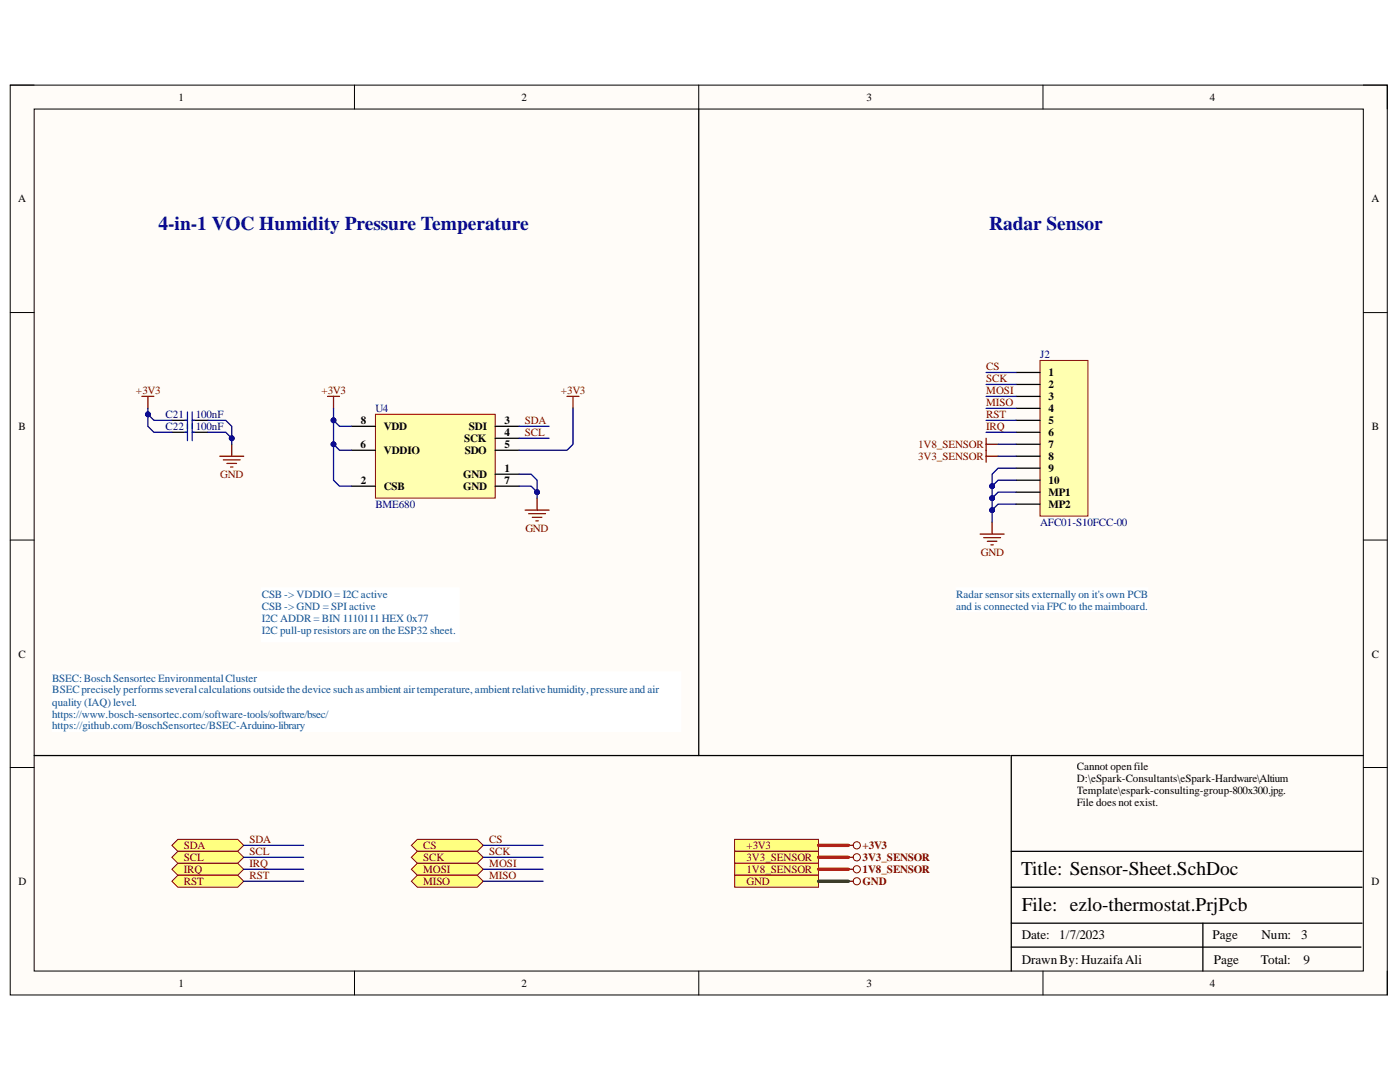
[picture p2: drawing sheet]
<svg xmlns="http://www.w3.org/2000/svg" width="279mm" height="216mm" viewBox="0 0 279 216" stroke-linecap="round" stroke-linejoin="round" font-family="sans-serif">
<path d="M2 17h274.9v181.5h-274.9z" fill-rule="evenodd" fill="#fffcf8"/>
<path d="M2 17h274.9v181.5h-274.9z" fill="none" stroke="#000" stroke-width=".2"/>
<path d="M6.8 21.8h265.3v172h-265.3z" fill-rule="evenodd" fill="#fffcf8"/>
<g fill="none" stroke="#000" stroke-width=".2">
<path d="M2 17h4.8M70.7 17v4.8M139.4 17v4.8M208.2 17v4.8M272.1 17h4.8v4.8M6.8 21.8h265.3v172h-265.3zM2 62.4h4.8M272.1 62.4h4.8M2 107.8h4.8M272.1 107.8h4.8M2 153.1h4.8M272.1 153.1h4.8"/>
<path d="M70.7 193.8v4.7M139.5 193.8v4.7M208.2 193.8v4.7M276.9 193.8v4.7"/>
</g>
<path d="M272.1 150.8h-70.3v43M201.8 177h70M201.8 169.9h70M201.8 189h69.8M201.8 184.2h70M240.1 184.2v9.6" fill="none" stroke="#000" stroke-width=".25"/>
<path d="M207.6 71.9h9.5v31.1h-9.5z" fill-rule="evenodd" fill="#ffffb0"/>
<path d="M207.6 71.9h9.5v31.1h-9.5z" fill="none" stroke="#800000" stroke-width=".2"/>
<path d="M202.8 74.3h4.8M202.8 76.7h4.8M202.8 79.1h4.8M202.8 81.5h4.8M202.8 83.9h4.8M202.8 86.3h4.8M202.8 88.6h4.8M202.8 91h4.8M202.8 93.4h4.8M202.8 95.8h4.8M202.8 98.2h4.8M202.8 100.6h4.8" fill="none" stroke="#000" stroke-width=".25"/>
<path d="M196.8 87.5v4.7M196.8 88.6h2.4M196.8 91h2.4M195.6 106.6h4.8M196.3 107.3h3.4M197 108h2M197.8 108.7h.4M198 104.2v2.4" fill="none" stroke="#800000" stroke-width=".25"/>
<path d="M74.9 82.7h23.9v16.7h-23.9z" fill-rule="evenodd" fill="#ffffb0"/>
<path d="M74.9 82.7h23.9v16.7h-23.9z" fill="none" stroke="#800000" stroke-width=".2"/>
<g fill="none" stroke="#000" stroke-width=".25">
<path d="M139.4 21.8v129M34.3 83.9h3.1M34.3 86.3h3.1M38.4 83.9h3.1M38.4 86.3h3.1M70.1 97h4.8M70.1 85.1h4.8M70.1 89.8h4.8M98.8 94.6h4.8M98.8 97h4.8M98.8 85.1h4.8M98.8 87.5h4.8"/>
<path d="M98.8 89.8h4.8M6.8 150.8h194.8"/>
</g>
<g fill="none" stroke="#800000" stroke-width=".25">
<path d="M28.3 79.1h2.4M29.5 79.1v2.4M65.4 79.1h2.4M66.6 79.1v2.4M113.2 79.1h2.3M114.4 79.1v2.4M43.9 91h4.7M44.6 91.8h3.3M45.3 92.5h1.9M46 93.2h.5M46.2 88.6v2.4M107.2 99.4v2.4"/>
<path d="M104.8 101.8h4.8M105.5 102.5h3.4M106.2 103.2h1.9M106.9 103.9h.5"/>
</g>
<path d="M36.9 83.9h.5M36.9 86.3h.5M37.4 82.2v5.7M38.4 82.2v5.7M38.4 83.9h.4M38.4 86.3h.4" fill="none" stroke="#00f" stroke-width=".25"/>
<path d="M146.6 167.5h16.7v2.4h-16.7z" fill-rule="evenodd" fill="#ffff80"/>
<path d="M146.6 167.5h16.7v2.4h-16.7z" fill="none" stroke="#800000" stroke-width=".2"/>
<path d="M146.6 169.9h16.7v2.4h-16.7z" fill-rule="evenodd" fill="#ffff80"/>
<path d="M146.6 169.9h16.7v2.4h-16.7z" fill="none" stroke="#800000" stroke-width=".2"/>
<path d="M146.6 172.3h16.8v2.3h-16.8z" fill-rule="evenodd" fill="#ffff80"/>
<g fill="none" stroke="#800000" stroke-width=".2">
<path d="M146.6 172.3h16.8v2.3h-16.8z"/>
<circle cx="171" cy="168.7" r=".72"/>
<circle cx="171" cy="171.1" r=".72"/>
<circle cx="171" cy="173.5" r=".72"/>
</g>
<path d="M169.3 168.7h1M169.3 171.1h1M169.3 173.5h1" fill="none" stroke="#800000" stroke-width=".25"/>
<path d="M146.6 174.6h16.8v2.4h-16.8z" fill-rule="evenodd" fill="#ffff80"/>
<g fill="none" stroke="#800000" stroke-width=".2">
<path d="M146.6 174.6h16.8v2.4h-16.8z"/>
<circle cx="171" cy="175.8" r=".72"/>
</g>
<path d="M169.3 175.8h1" fill="none" stroke="#800000" stroke-width=".25"/>
<path d="M34.3 168.7l1.2-1.2h11.9l1.2 1.2-1.2 1.2h-11.9z" fill-rule="evenodd" fill="#ffff80"/>
<path d="M34.3 168.7l1.2-1.2h11.9l1.2 1.2-1.2 1.2h-11.9z" fill="none" stroke="#800000" stroke-width=".2"/>
<path d="M34.3 171.1l1.2-1.2h11.9l1.2 1.2-1.2 1.2h-11.9z" fill-rule="evenodd" fill="#ffff80"/>
<path d="M34.3 171.1l1.2-1.2h11.9l1.2 1.2-1.2 1.2h-11.9z" fill="none" stroke="#800000" stroke-width=".2"/>
<path d="M34.3 173.5l1.2-1.2h11.9l1.2 1.2-1.2 1.1h-11.9z" fill-rule="evenodd" fill="#ffff80"/>
<path d="M34.3 173.5l1.2-1.2h11.9l1.2 1.2-1.2 1.1h-11.9z" fill="none" stroke="#800000" stroke-width=".2"/>
<path d="M34.3 175.8l1.2-1.2h11.9l1.2 1.2-1.2 1.2h-11.9z" fill-rule="evenodd" fill="#ffff80"/>
<path d="M34.3 175.8l1.2-1.2h11.9l1.2 1.2-1.2 1.2h-11.9z" fill="none" stroke="#800000" stroke-width=".2"/>
<path d="M82.1 168.7l1.2-1.2h11.9l1.2 1.2-1.2 1.2h-11.9z" fill-rule="evenodd" fill="#ffff80"/>
<path d="M82.1 168.7l1.2-1.2h11.9l1.2 1.2-1.2 1.2h-11.9z" fill="none" stroke="#800000" stroke-width=".2"/>
<path d="M82.1 171.1l1.2-1.2h11.9l1.2 1.2-1.2 1.2h-11.9z" fill-rule="evenodd" fill="#ffff80"/>
<path d="M82.1 171.1l1.2-1.2h11.9l1.2 1.2-1.2 1.2h-11.9z" fill="none" stroke="#800000" stroke-width=".2"/>
<path d="M82.1 173.5l1.2-1.2h11.9l1.2 1.2-1.2 1.1h-11.9z" fill-rule="evenodd" fill="#ffff80"/>
<path d="M82.1 173.5l1.2-1.2h11.9l1.2 1.2-1.2 1.1h-11.9z" fill="none" stroke="#800000" stroke-width=".2"/>
<path d="M82.1 175.8l1.2-1.2h11.9l1.2 1.2-1.2 1.2h-11.9z" fill-rule="evenodd" fill="#ffff80"/>
<path d="M82.1 175.8l1.2-1.2h11.9l1.2 1.2-1.2 1.2h-11.9z" fill="none" stroke="#800000" stroke-width=".2"/>
<path d="M202.8 93.4h-3.6l-1.2 1.2v9.6" fill="none" stroke="#000080" stroke-width=".25"/>
<circle cx="198" cy="97" r=".48" fill="#000080"/>
<circle cx="198" cy="97" r=".48" fill="none" stroke="#000080" stroke-width=".2"/>
<circle cx="198" cy="99.4" r=".48" fill="#000080"/>
<circle cx="198" cy="99.4" r=".48" fill="none" stroke="#000080" stroke-width=".2"/>
<circle cx="198" cy="101.8" r=".48" fill="#000080"/>
<circle cx="198" cy="101.8" r=".48" fill="none" stroke="#000080" stroke-width=".2"/>
<path d="M202.8 95.8h-3.6l-1.2 1.2" fill="none" stroke="#000080" stroke-width=".25"/>
<circle cx="198" cy="97" r=".48" fill="#000080"/>
<circle cx="198" cy="97" r=".48" fill="none" stroke="#000080" stroke-width=".2"/>
<path d="M202.8 98.2h-3.6l-1.2 1.2" fill="none" stroke="#000080" stroke-width=".25"/>
<circle cx="198" cy="99.4" r=".48" fill="#000080"/>
<circle cx="198" cy="99.4" r=".48" fill="none" stroke="#000080" stroke-width=".2"/>
<path d="M202.8 100.6h-3.6l-1.2 1.2" fill="none" stroke="#000080" stroke-width=".25"/>
<circle cx="198" cy="101.8" r=".48" fill="#000080"/>
<circle cx="198" cy="101.8" r=".48" fill="none" stroke="#000080" stroke-width=".2"/>
<path d="M196.8 74.3h6M196.8 76.7h6M196.8 79.1h6M66.6 81.5v7.1l1.2 1.2h2.3M196.8 81.5h6M196.8 83.9h6M196.8 86.3h6M199.2 88.6h3.6M199.2 91h3.6" fill="none" stroke="#000080" stroke-width=".25"/>
<circle cx="66.6" cy="88.6" r=".48" fill="#000080"/>
<circle cx="66.6" cy="88.6" r=".48" fill="none" stroke="#000080" stroke-width=".2"/>
<circle cx="66.6" cy="83.9" r=".48" fill="#000080"/>
<circle cx="66.6" cy="83.9" r=".48" fill="none" stroke="#000080" stroke-width=".2"/>
<path d="M66.6 83.9l1.2 1.2h2.3" fill="none" stroke="#000080" stroke-width=".25"/>
<circle cx="66.6" cy="83.9" r=".48" fill="#000080"/>
<circle cx="66.6" cy="83.9" r=".48" fill="none" stroke="#000080" stroke-width=".2"/>
<path d="M66.6 88.6v7.2l1.2 1.2h2.3" fill="none" stroke="#000080" stroke-width=".25"/>
<circle cx="66.6" cy="88.6" r=".48" fill="#000080"/>
<circle cx="66.6" cy="88.6" r=".48" fill="none" stroke="#000080" stroke-width=".2"/>
<path d="M103.6 94.6h2.4l1.2 1.2v3.6" fill="none" stroke="#000080" stroke-width=".25"/>
<circle cx="107.2" cy="98.2" r=".48" fill="#000080"/>
<circle cx="107.2" cy="98.2" r=".48" fill="none" stroke="#000080" stroke-width=".2"/>
<path d="M103.6 97h2.4l1.2 1.2" fill="none" stroke="#000080" stroke-width=".25"/>
<circle cx="107.2" cy="98.2" r=".48" fill="#000080"/>
<circle cx="107.2" cy="98.2" r=".48" fill="none" stroke="#000080" stroke-width=".2"/>
<path d="M29.5 81.5v3.6l1.2 1.2h3.6M103.6 85.1h6M103.6 87.5h6M114.4 81.5v7.1l-1.2 1.2h-9.6" fill="none" stroke="#000080" stroke-width=".25"/>
<circle cx="29.5" cy="82.7" r=".48" fill="#000080"/>
<circle cx="29.5" cy="82.7" r=".48" fill="none" stroke="#000080" stroke-width=".2"/>
<path d="M29.5 82.7l1.2 1.2h3.6" fill="none" stroke="#000080" stroke-width=".25"/>
<circle cx="29.5" cy="82.7" r=".48" fill="#000080"/>
<circle cx="29.5" cy="82.7" r=".48" fill="none" stroke="#000080" stroke-width=".2"/>
<path d="M41.5 83.9h3.6l1.1 1.2v3.5" fill="none" stroke="#000080" stroke-width=".25"/>
<circle cx="46.2" cy="87.5" r=".48" fill="#000080"/>
<circle cx="46.2" cy="87.5" r=".48" fill="none" stroke="#000080" stroke-width=".2"/>
<path d="M41.5 86.3h3.6l1.1 1.2" fill="none" stroke="#000080" stroke-width=".25"/>
<circle cx="46.2" cy="87.5" r=".48" fill="#000080"/>
<circle cx="46.2" cy="87.5" r=".48" fill="none" stroke="#000080" stroke-width=".2"/>
<path d="M163.3 168.7h6M163.3 171.1h6M163.4 173.5h5.9" fill="none" stroke="#f00" stroke-width=".68"/>
<path d="M163.4 175.8h5.9" fill="none" stroke="#274e13" stroke-width=".68"/>
<path d="M48.6 168.7h12M48.6 171.1h12M48.6 173.5h12M48.6 175.8h12M96.4 168.7h12M96.4 171.1h12M96.4 173.5h12M96.4 175.8h12" fill="none" stroke="#000080" stroke-width=".25"/>
<path d="M190.8 117.3h38.3v4.8h-38.3z" fill-rule="evenodd" fill="#fff"/>
<path d="M190.8 117.3h38.3v4.8h-38.3z" fill="none" stroke="#fff" stroke-width=".2"/>
<path d="M52.2 117.3h39.5v10.8h-39.5z" fill-rule="evenodd" fill="#fff"/>
<path d="M52.2 117.3h39.5v10.8h-39.5z" fill="none" stroke="#fff" stroke-width=".2"/>
<path d="M10.4 134h125.5v12h-125.5z" fill-rule="evenodd" fill="#fff"/>
<path d="M10.4 134h125.5v12h-125.5z" fill="none" stroke="#fff" stroke-width=".2"/>
<g font-size="3.9" fill="#0b0b8e">
<text x="31.6" y="45.8">4-in-1 VOC Humidity Pressure Temperature</text>
<text x="197.4" y="45.8">Radar Sensor</text>
</g>
<g font-size="3.9">
<text x="203.8" y="174.5">Title: Sensor-Sheet.SchDoc</text>
<text x="203.9" y="181.7">File: ezlo-thermostat.PrjPcb</text>
</g>
<g font-size="2.6">
<text x="203.9" y="187.5">Date:</text>
<text x="211.4" y="187.5">1/7/2023</text>
<text x="242" y="187.5">Page</text>
<text x="251.8" y="187.5">Num:</text>
<text x="259.7" y="187.5">3</text>
<text x="203.9" y="192.3">Drawn By: HuzaifaAli</text>
<text x="242.2" y="192.3">Page</text>
<text x="251.6" y="192.3">Total:</text>
<text x="260.2" y="192.3">9</text>
</g>
<g font-size="2.2">
<text x="35.6" y="20.1">1</text>
<text x="104.1" y="20.1">2</text>
<text x="172.9" y="20.1">3</text>
<text x="241.5" y="20.1">4</text>
<text x="3.6" y="40.4">A</text>
<text x="273.7" y="40.4">A</text>
<text x="209.3" y="75.1">1</text>
<text x="209.3" y="77.5">2</text>
<text x="209.3" y="79.9">3</text>
<text x="209.3" y="82.2">4</text>
<text x="3.7" y="85.8">B</text>
<text x="72" y="89.4">6</text>
<text x="72" y="84.6">8</text>
<text x="76.6" y="85.8">VDD</text>
<text x="92.7" y="88.2">SCK</text>
<text x="93.6" y="85.8">SDI</text>
<text x="100.7" y="84.6">3</text>
<text x="100.7" y="87.1">4</text>
<text x="100.7" y="89.4">5</text>
<text x="209.3" y="84.6">5</text>
<text x="209.3" y="87.1">6</text>
<text x="209.3" y="89.4">7</text>
<text x="273.8" y="85.8">B</text>
<text x="76.6" y="90.6">VDDIO</text>
<text x="92.4" y="95.4">GND</text>
<text x="92.8" y="90.6">SDO</text>
<text x="100.7" y="94.2">1</text>
<text x="209.3" y="91.8">8</text>
<text x="209.3" y="94.2">9</text>
<text x="72" y="96.6">2</text>
<text x="76.6" y="97.8">CSB</text>
<text x="92.4" y="97.8">GND</text>
<text x="100.7" y="96.6">7</text>
<text x="209.3" y="96.6">10</text>
<text x="209.3" y="99">MP1</text>
<text x="209.3" y="101.3">MP2</text>
<text x="3.7" y="131.3">C</text>
<text x="273.8" y="131.3">C</text>
<text x="214.9" y="153.7">Cannot openfile</text>
<text x="214.9" y="156">D:\eSpark-Consultants\eSpark-Hardware\Altium</text>
<text x="214.9" y="158.5">Template\espark-consulting-group-800x300.jpg.</text>
<text x="214.9" y="160.8">File does not exist.</text>
<text x="3.7" y="176.6">D</text>
<text x="273.7" y="176.6">D</text>
<text x="35.6" y="196.9">1</text>
<text x="104.1" y="196.9">2</text>
<text x="172.9" y="196.9">3</text>
<text x="241.5" y="196.9">4</text>
</g>
<g font-size="2.2" fill="#000080">
<text x="207.6" y="71.5">J2</text>
<text x="33.1" y="83.4">C21</text>
<text x="39.1" y="83.4">100nF</text>
<text x="74.9" y="82.2">U4</text>
<text x="33.1" y="85.8">C22</text>
<text x="39.1" y="85.8">100nF</text>
<text x="74.9" y="101.3">BME680</text>
<text x="207.6" y="105">AFC01-S10FCC-00</text>
</g>
<g font-size="2.2" fill="#800000">
<text x="196.8" y="73.9">CS</text>
<text x="196.8" y="76.2">SCK</text>
<text x="27.1" y="78.7">+3V3</text>
<text x="64.2" y="78.7">+3V3</text>
<text x="111.9" y="78.7">+3V3</text>
<text x="196.8" y="78.7">MOSI</text>
<text x="196.8" y="81.1">MISO</text>
<text x="196.8" y="83.4">RST</text>
<text x="104.8" y="84.6">SDA</text>
<text x="104.8" y="87.1">SCL</text>
<text x="183.2" y="89.4">1V8_SENSOR</text>
<text x="196.8" y="85.8">IRQ</text>
<text x="44" y="95.4">GND</text>
<text x="183.2" y="91.8">3V3_SENSOR</text>
<text x="104.8" y="106.2">GND</text>
<text x="195.7" y="110.9">GND</text>
<text x="36.7" y="169.5">SDA</text>
<text x="36.7" y="171.8">SCL</text>
<text x="49.8" y="168.3">SDA</text>
<text x="49.8" y="170.6">SCL</text>
<text x="49.8" y="173">IRQ</text>
<text x="84.5" y="169.5">CS</text>
<text x="84.5" y="171.8">SCK</text>
<text x="97.7" y="168.3">CS</text>
<text x="97.7" y="170.6">SCK</text>
<text x="97.7" y="173">MOSI</text>
<text x="149" y="169.5">+3V3</text>
<text x="149" y="171.8">3V3_SENSOR</text>
<text x="172.1" y="169.5">+3V3</text>
<text x="172.1" y="171.8">3V3_SENSOR</text>
<text x="36.7" y="174.2">IRQ</text>
<text x="36.7" y="176.6">RST</text>
<text x="49.8" y="175.4">RST</text>
<text x="84.5" y="174.2">MOSI</text>
<text x="84.5" y="176.6">MISO</text>
<text x="97.7" y="175.4">MISO</text>
<text x="149" y="174.2">1V8_SENSOR</text>
<text x="149" y="176.6">GND</text>
<text x="172.1" y="174.2">1V8_SENSOR</text>
<text x="172.1" y="176.6">GND</text>
</g>
<g font-size="2.2" fill="#0b5394">
<text x="52.3" y="119.3">CSB -&gt; VDDIO = I2C active</text>
<text x="190.8" y="119.3">Radar sensor sits externally on it's own PCB</text>
<text x="52.3" y="121.6">CSB -&gt; GND = SPIactive</text>
<text x="52.3" y="124.1">I2C ADDR = BIN 1110111 HEX 0x77</text>
<text x="190.8" y="121.6">and is connected via FPC to the maimboard.</text>
<text x="52.3" y="126.4">I2C pull-up resistors are on the ESP32 sheet.</text>
<text x="10.4" y="136">BSEC:BoschSensortec EnvironmentalCluster</text>
<text x="10.4" y="138.4">BSECprecisely performs severalcalculations outsidethedevice suchasambient airtemperature, ambient relativehumidity, pressure and air</text>
<text x="10.4" y="140.8">quality (IAQ)level.</text>
<text x="10.4" y="143.2">https://www.bosch-sensortec.com/software-tools/software/bsec/</text>
<text x="10.4" y="145.5">https://github.com/BoschSensortec/BSEC-Arduino-library</text>
</g>
</svg>
